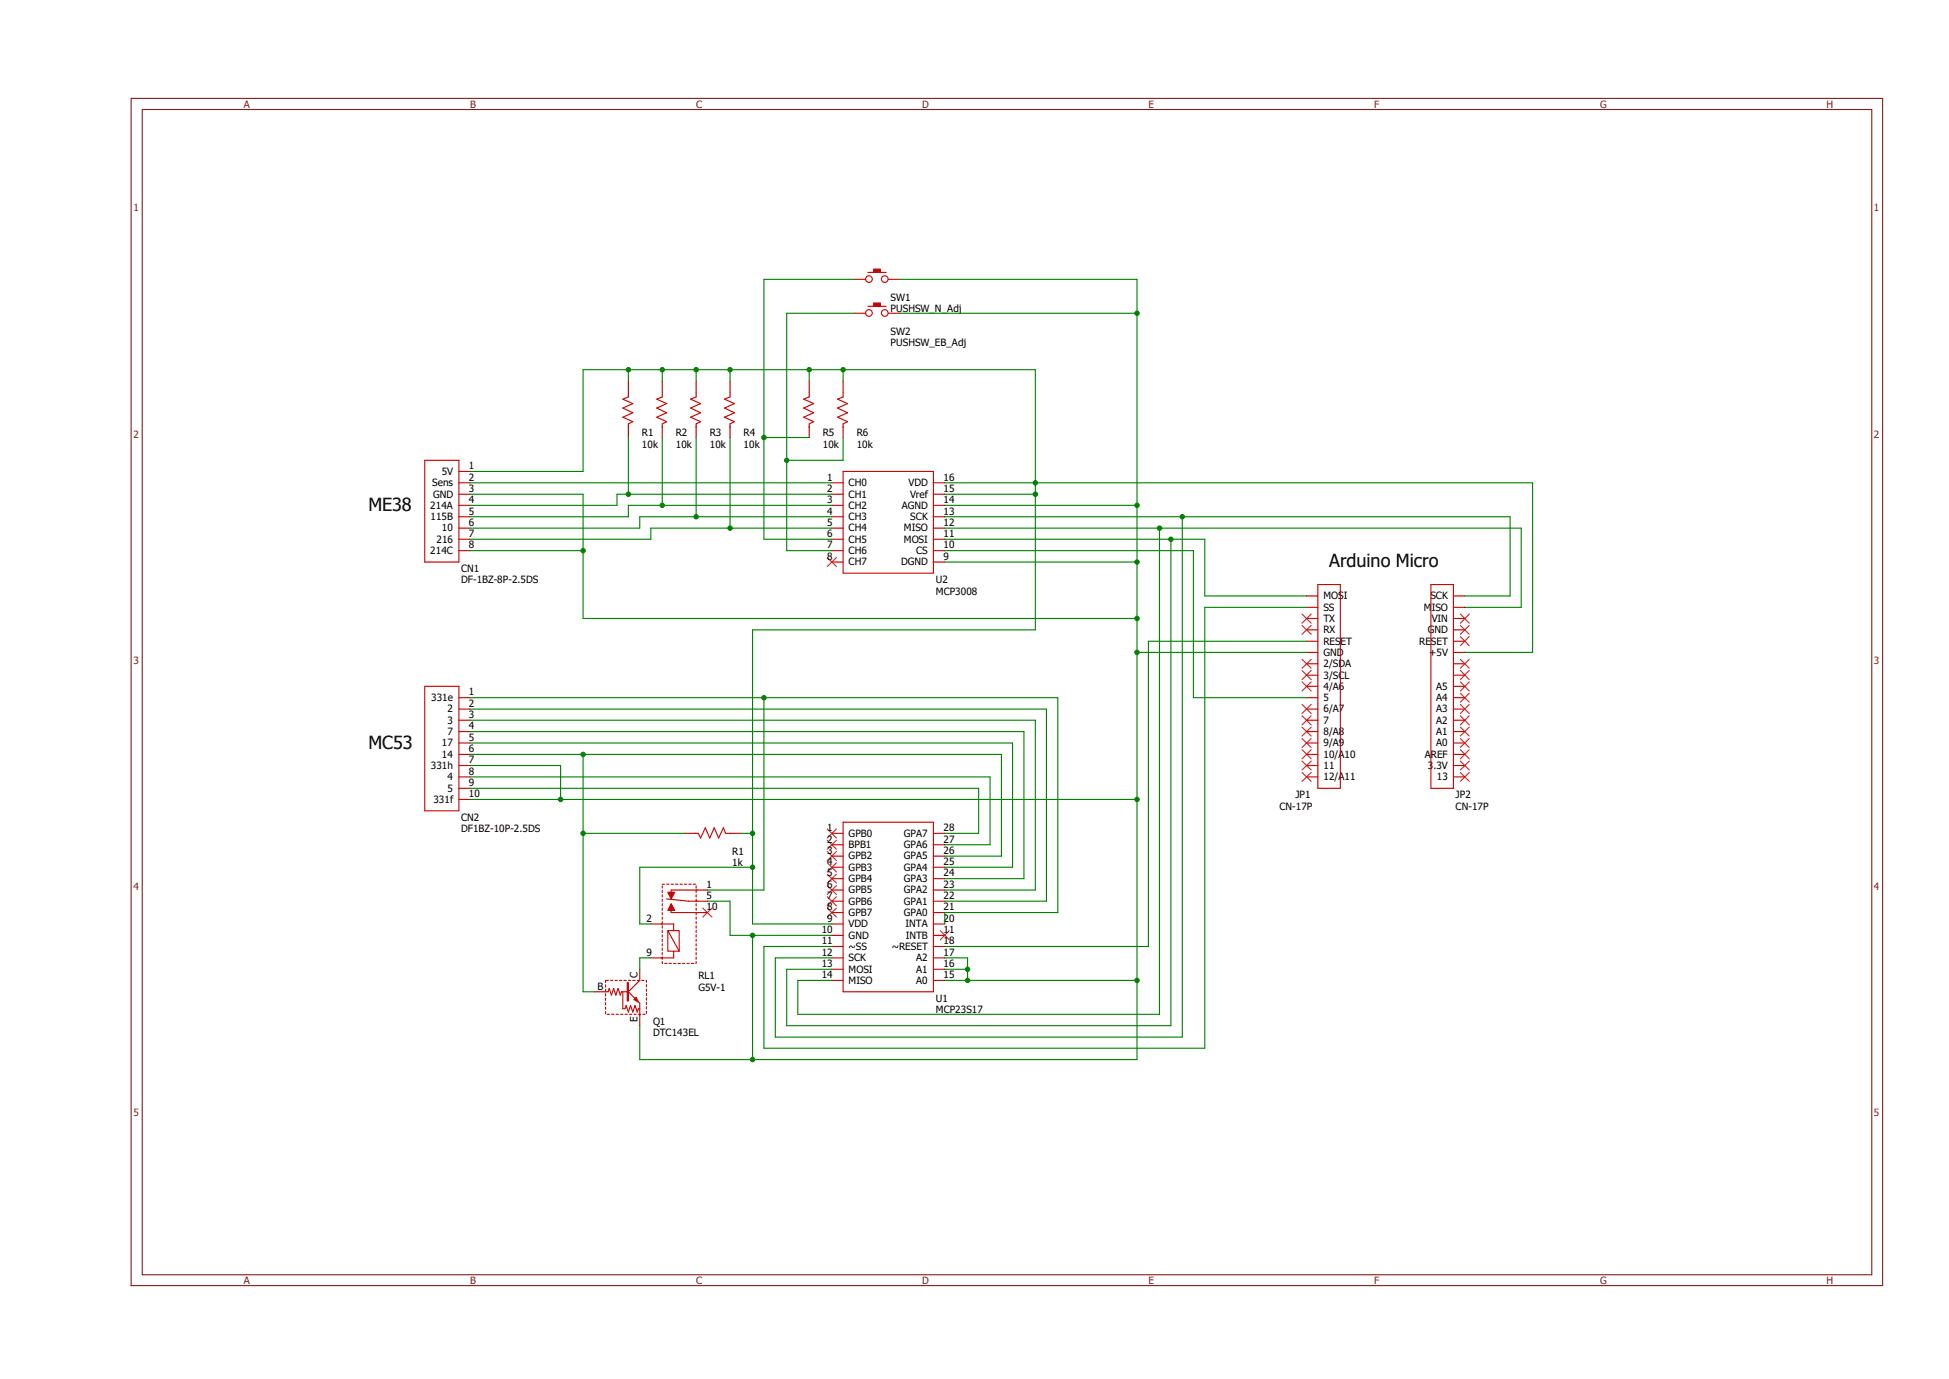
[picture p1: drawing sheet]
<svg xmlns="http://www.w3.org/2000/svg" width="297mm" height="210mm" viewBox="0 0 297 210" stroke-linecap="round" stroke-linejoin="round" font-family="sans-serif">
<path d="M20 15h266.9v180.8h-266.9zM21.7 16.7h263.5v177.4h-263.5z" fill="none" stroke="#802020" stroke-width=".17"/>
<g fill="none" stroke="#ff2020" stroke-width=".17">
<path d="M126.1 84.9l1.4 1.4M127.5 84.9l-1.4 1.4M198.4 93.5l1.4 1.4M198.4 95.2l1.4 1.4M199.8 93.5l-1.4 1.4M199.8 95.2l-1.4 1.4M222.5 93.5l1.4 1.4M222.5 95.2l1.4 1.4M222.5 96.9l1.4 1.4M223.9 93.5l-1.4 1.4M223.9 95.2l-1.4 1.4M223.9 96.9l-1.4 1.4"/>
<path d="M198.4 102.1l1.4 1.4M198.4 100.4l1.4 1.4M198.4 103.8l1.4 1.4M198.4 107.3l1.4 1.4M198.4 109l1.4 1.4M198.4 110.7l1.4 1.4M198.4 112.5l1.4 1.3M198.4 114.2l1.4 1.4M198.4 117.6l1.4 1.4M198.4 115.9l1.4 1.4M199.8 102.1l-1.4 1.4M199.8 100.4l-1.4 1.4"/>
<path d="M199.8 103.8l-1.4 1.4M199.8 107.3l-1.4 1.4M199.8 109l-1.4 1.4M199.8 110.7l-1.4 1.4M199.8 112.5l-1.4 1.3M199.8 114.2l-1.4 1.4M199.8 117.6l-1.4 1.4M199.8 115.9l-1.4 1.4M222.5 100.4l1.4 1.4M222.5 102.1l1.4 1.4M222.5 103.8l1.4 1.4M222.5 105.6l1.4 1.3"/>
<path d="M222.5 107.3l1.4 1.4M222.5 109l1.4 1.4M222.5 110.7l1.4 1.4M222.5 112.5l1.4 1.3M222.5 114.2l1.4 1.4M222.5 115.9l1.4 1.4M222.5 117.6l1.4 1.4M223.9 100.4l-1.4 1.4M223.9 102.1l-1.4 1.4M223.9 103.8l-1.4 1.4M223.9 105.6l-1.4 1.3M223.9 107.3l-1.4 1.4"/>
<path d="M223.9 109l-1.4 1.4M223.9 110.7l-1.4 1.4M223.9 112.5l-1.4 1.3M223.9 114.2l-1.4 1.4M223.9 115.9l-1.4 1.4M223.9 117.6l-1.4 1.4M107.1 138.3l1.4 1.4M108.5 138.3l-1.4 1.4M126.1 126.2l1.4 1.4M126.1 128l1.4 1.3M126.1 129.7l1.4 1.4M126.1 131.4l1.4 1.4"/>
<path d="M126.1 133.1l1.4 1.4M126.1 134.9l1.4 1.3M126.1 136.6l1.4 1.4M126.1 138.3l1.4 1.4M127.5 126.2l-1.4 1.4M127.5 128l-1.4 1.3M127.5 129.7l-1.4 1.4M127.5 131.4l-1.4 1.4M127.5 133.1l-1.4 1.4M127.5 134.9l-1.4 1.3M127.5 136.6l-1.4 1.4M127.5 138.3l-1.4 1.4"/>
<path d="M143.3 141.7l1.4 1.4M144.7 141.7l-1.4 1.4"/>
</g>
<g fill="none" stroke="#c00000" stroke-width=".17">
<path d="M95.8 58v2.5l-.9 .3 1.5 .7-1.5 .6 1.5 .8-1.5 .6 1.5 .7-.6 .4v2M100.9 58v2.5l-.8 .3 1.5 .7-1.5 .6 1.5 .8-1.5 .6 1.5 .7-.7 .4v2M106.1 58v2.5l-.9 .3 1.6 .7-1.6 .6 1.6 .8-1.6 .6 1.6 .7-.7 .4v2M111.3 58v2.5l-.9 .3 1.5 .7-1.5 .6 1.5 .8-1.5 .6 1.5 .7-.6 .4v2M123.3 58v2.5l-.8 .3 1.5 .7-1.5 .6 1.5 .8-1.5 .6 1.5 .7-.7 .4v2M128.5 58v2.5l-.9 .3 1.6 .7-1.6 .6 1.6 .8-1.6 .6 1.6 .7-.7 .4v2M130.2 42.5h1.7M130.2 47.7h1.7M132.2 41.5h2.8M132.2 46.7h2.8M135.4 42.5h1.7M135.4 47.7h1.7"/>
<path d="M64.7 70.1h5.2v15.5h-5.2zM69.9 73.5h1.7M69.9 75.3h1.7M69.9 77h1.7M69.9 78.7h1.7M69.9 71.8h1.7M126.7 73.5h1.8M126.7 75.3h1.8M126.7 77h1.8M126.7 78.7h1.8M128.5 71.8h13.7v15.5h-13.7zM142.2 73.5h1.8"/>
<path d="M142.2 75.3h1.8M142.2 77h1.8M142.2 78.7h1.8M69.9 80.4h1.7M69.9 82.1h1.7M69.9 83.9h1.7M126.7 80.4h1.8M126.7 82.1h1.8M126.7 83.9h1.8M126.7 85.6h1.8M142.2 80.4h1.8M142.2 82.1h1.8"/>
<path d="M142.2 83.9h1.8M142.2 85.6h1.8M199.1 90.8h1.7M199.1 92.5h1.7M199.1 94.2h1.7M199.1 95.9h1.7M199.1 97.7h1.7M199.1 99.4h1.7M200.8 89h3.5v31.1h-3.5zM218.1 89h3.4v31.1h-3.4zM221.5 90.8h1.7M221.5 92.5h1.7"/>
<path d="M221.5 94.2h1.7M221.5 95.9h1.7M221.5 97.7h1.7M221.5 99.4h1.7M64.7 104.5h5.2v19h-5.2zM69.9 106.3h1.7M69.9 108h1.7M69.9 109.7h1.7M69.9 111.4h1.7M69.9 113.2h1.7M69.9 114.9h1.7M69.9 118.3h1.7"/>
<path d="M69.9 116.6h1.7M199.1 102.8h1.7M199.1 101.1h1.7M199.1 104.5h1.7M199.1 106.3h1.7M199.1 108h1.7M199.1 109.7h1.7M199.1 111.4h1.7M199.1 113.2h1.7M199.1 114.9h1.7M199.1 118.3h1.7M199.1 116.6h1.7"/>
<path d="M221.5 102.8h1.7M221.5 101.1h1.7M221.5 104.5h1.7M221.5 106.3h1.7M221.5 108h1.7M221.5 109.7h1.7M221.5 111.4h1.7M221.5 113.2h1.7M221.5 114.9h1.7M221.5 118.3h1.7M221.5 116.6h1.7M69.9 120.1h1.7"/>
<path d="M69.9 121.8h1.7M101.6 136.9l3.3 .3h2.9M102.3 138.3v.7h5.5M104.4 126.9h2l.4 .7 .7-1.5 .7 1.5 .6-1.5 .7 1.5 .7-1.5 .4 .8h2.4M107.8 135.6h-5.5v1.1M126.7 126.9h1.8M126.7 139h1.8M126.7 137.2h1.8M126.7 135.6h1.8M126.7 133.8h1.8M126.7 132.1h1.8M126.7 130.4h1.8"/>
<path d="M126.7 128.7h1.8M128.5 125.2h13.7v25.8h-13.7zM142.2 126.9h1.8M142.2 139h1.8M142.2 137.2h1.8M142.2 135.6h1.8M142.2 133.8h1.8M142.2 132.1h1.8M142.2 130.4h1.8M142.2 128.7h1.8M90.6 151h2.1l.1-.5 .4 1.1 .3-1.1 .4 1.1 .3-1.1 .3 1.1 .2-.6h.9M94.9 151v2.6h.3l.2-.5 .4 1 .3-1 .3 1 .4-1 .3 1 .2-.5h.2"/>
<path d="M97.5 147.6v1.7l-1.7 1.7 1.7 1.8v3.4M99.2 140.7h3.5v1M101.8 141.7h1.7v3.2h-1.7zM101.8 141.7l1.7 3.2M102.7 144.9v1h-3.5M126.7 149.3h1.8M126.7 147.6h1.8M126.7 145.9h1.8M126.7 144.1h1.8M126.7 140.7h1.8M126.7 142.5h1.8M142.2 149.3h1.8"/>
<path d="M142.2 147.6h1.8M142.2 145.9h1.8M142.2 144.1h1.8M142.2 140.7h1.8M142.2 142.5h1.8"/>
<circle cx="132.4" cy="42.5" r=".51"/>
<circle cx="132.4" cy="47.7" r=".51"/>
<circle cx="134.8" cy="47.7" r=".51"/>
<circle cx="134.8" cy="42.5" r=".51"/>
</g>
<g fill="#c00000" stroke="#c00000" stroke-width=".17">
<path d="M133.1 41h1.1v.5h-1.1z"/>
<path d="M133.1 46.1h1.1v.6h-1.1z"/>
<path d="M95.6 149.6h.2v2.8h-.2z"/>
<path d="M96.6 152.2l.3-.3 .4 .7z"/>
<path d="M102.3 137.6l.5 1h-1z"/>
<path d="M101.8 135.9h1l-.5 1z"/>
</g>
<path d="M100.9 134.7h5.2v12h-5.2zM92.3 149.3h6.2v5.2h-6.2z" fill="none" stroke="#c00000" stroke-width=".17" stroke-dasharray=".3 .3"/>
<g fill="none" stroke="#008000" stroke-width=".17">
<path d="M95.8 56.3v1.7M100.9 56.3v1.7M106.1 56.3v1.7M111.3 56.3v1.7M123.3 56.3v1.7M128.5 56.3v1.7M130.2 47.7h-10.3v36.2h6.8M130.2 42.5h-13.8v39.6h10.3M137.1 42.5h36.2v118.9h-75.8v-5.2M137.1 47.7h36.2M71.6 75.3h17.3v18.9h84.4M71.6 71.8h17.3v-15.5h68.9v39.6h-43.1v44.8h12"/>
<path d="M71.6 73.5h55.1M95.8 66.6v8.7M100.9 66.6v10.4M106.1 66.6v12.1M111.3 66.6v13.8M116.4 66.6h6.9M126.7 75.3h-32.7v1.7h-22.4M126.7 77h-30.9v1.7h-24.2M126.7 78.7h-29.2v1.7h-25.9M128.5 66.6v3.5h-8.6M144 75.3h13.8M144 78.7h86.1v12.1h-6.9"/>
<path d="M144 73.5h89.6v25.9h-10.4M144 77h29.3M180.2 78.7v79.2h-62v-12h8.5M71.6 83.9h17.3M126.7 80.4h-27.5v1.7h-27.6M144 80.4h87.8v12.1h-8.6M144 82.1h39.6v8.7h15.5M144 83.9h37.9v22.4h17.2M144 85.6h29.3M173.3 99.4h25.8M176.7 80.4v74.1h-55.1v-5.2h5.1M178.4 82.1v74.1h-58.5v-8.6h6.8"/>
<path d="M199.1 92.5h-15.5v67.1h-67.2v-15.5h10.3M199.1 97.7h-24.1v46.4h-31M71.6 106.3h89.6v32.7h-17.2v1.7M71.6 118.3h79.3v10.4h-6.9M71.6 114.9h81v15.5h-8.6M71.6 113.2h82.7v18.9h-10.3M71.6 111.4h84.4v22.4h-12M71.6 109.7h86.2v25.9h-13.8M71.6 108h87.9v29.2h-15.5M71.6 116.6h13.8v5.2M88.9 114.9v36.1h1.7M116.4 106.3v29.3h-8.6"/>
<path d="M71.6 120.1h77.5v6.8h-5.1M71.6 121.8h101.7M88.9 126.9h15.5M107.8 137.2h3.5v5.3h15.4M113 126.9h1.7M114.7 132.1h-17.2v8.6h1.7M99.2 145.9h-1.7v1.7M114.7 142.5v18.9M144 145.9h3.4v3.4M144 147.6h3.4M144 149.3h29.3"/>
</g>
<g fill="#008000" stroke="#008000" stroke-width=".15">
<circle cx="157.8" cy="73.5" r=".34"/>
<circle cx="180.2" cy="78.7" r=".34"/>
<circle cx="157.8" cy="75.3" r=".34"/>
<circle cx="147.4" cy="149.3" r=".34"/>
<circle cx="147.4" cy="147.6" r=".34"/>
<circle cx="176.7" cy="80.4" r=".34"/>
<circle cx="178.4" cy="82.1" r=".34"/>
<circle cx="173.3" cy="149.3" r=".34"/>
<circle cx="173.3" cy="85.6" r=".34"/>
<circle cx="173.3" cy="99.4" r=".34"/>
<circle cx="173.3" cy="121.8" r=".34"/>
<circle cx="173.3" cy="94.2" r=".34"/>
<circle cx="114.7" cy="126.9" r=".34"/>
<circle cx="114.7" cy="161.4" r=".34"/>
<circle cx="85.4" cy="121.8" r=".34"/>
<circle cx="88.9" cy="126.9" r=".34"/>
<circle cx="88.9" cy="114.9" r=".34"/>
<circle cx="114.7" cy="132.1" r=".34"/>
<circle cx="116.4" cy="106.3" r=".34"/>
<circle cx="173.3" cy="77" r=".34"/>
<circle cx="173.3" cy="47.7" r=".34"/>
<circle cx="123.3" cy="56.3" r=".34"/>
<circle cx="116.4" cy="66.6" r=".34"/>
<circle cx="119.9" cy="70.1" r=".34"/>
<circle cx="88.9" cy="83.9" r=".34"/>
<circle cx="114.7" cy="142.5" r=".34"/>
<circle cx="95.8" cy="56.3" r=".34"/>
<circle cx="100.9" cy="56.3" r=".34"/>
<circle cx="106.1" cy="56.3" r=".34"/>
<circle cx="111.3" cy="56.3" r=".34"/>
<circle cx="95.8" cy="75.3" r=".34"/>
<circle cx="100.9" cy="77" r=".34"/>
<circle cx="106.1" cy="78.7" r=".34"/>
<circle cx="111.3" cy="80.4" r=".34"/>
<circle cx="128.5" cy="56.3" r=".34"/>
</g>
<g font-size="2.8">
<text x="56.1" y="77.8">ME38</text>
<text x="202.6" y="86.4">Arduino Micro</text>
<text x="56.1" y="114">MC53</text>
</g>
<g font-size="1.5" fill="#802020">
<text x="37.2" y="16.5">A</text>
<text x="71.6" y="16.5">B</text>
<text x="106.1" y="16.5">C</text>
<text x="140.6" y="16.5">D</text>
<text x="175" y="16.5">E</text>
<text x="209.4" y="16.5">F</text>
<text x="243.9" y="16.5">G</text>
<text x="278.3" y="16.5">H</text>
<text x="20.3" y="32.2">1</text>
<text x="285.6" y="32.2">1</text>
<text x="20.3" y="66.6">2</text>
<text x="285.6" y="66.6">2</text>
<text x="20.3" y="101.1">3</text>
<text x="285.6" y="101.1">3</text>
<text x="20.3" y="135.6">4</text>
<text x="285.6" y="135.6">4</text>
<text x="20.3" y="170">5</text>
<text x="285.6" y="170">5</text>
<text x="37.2" y="195.5">A</text>
<text x="71.6" y="195.5">B</text>
<text x="106.1" y="195.5">C</text>
<text x="140.6" y="195.5">D</text>
<text x="175" y="195.5">E</text>
<text x="209.4" y="195.5">F</text>
<text x="243.9" y="195.5">G</text>
<text x="278.3" y="195.5">H</text>
</g>
<g font-size="1.5">
<text x="135.7" y="47.5">PUSHSW_N_Adj</text>
<text x="135.7" y="45.8">SW1</text>
<text x="135.7" y="52.7">PUSHSW_EB_Adj</text>
<text x="135.7" y="51">SW2</text>
<text x="71.5" y="71.5">1</text>
<text x="97.8" y="68.2">10k</text>
<text x="97.8" y="66.5">R1</text>
<text x="103" y="68.2">10k</text>
<text x="103" y="66.5">R2</text>
<text x="108.2" y="68.2">10k</text>
<text x="108.2" y="66.5">R3</text>
<text x="113.3" y="68.2">10k</text>
<text x="113.3" y="66.5">R4</text>
<text x="125.4" y="68.2">10k</text>
<text x="125.4" y="66.5">R5</text>
<text x="130.6" y="68.2">10k</text>
<text x="130.6" y="66.5">R6</text>
<text x="65.6" y="77.5">214A</text>
<text x="65.9" y="74">Sens</text>
<text x="66" y="75.8">GND</text>
<text x="67.3" y="72.3">5V</text>
<text x="71.5" y="74.9">3</text>
<text x="71.5" y="73.2">2</text>
<text x="71.5" y="76.6">4</text>
<text x="126.1" y="73.2">1</text>
<text x="126.1" y="74.9">2</text>
<text x="126.1" y="76.6">3</text>
<text x="129.3" y="74">CH0</text>
<text x="129.3" y="75.8">CH1</text>
<text x="129.3" y="77.5">CH2</text>
<text x="137.4" y="77.5">AGND</text>
<text x="138.5" y="74">VDD</text>
<text x="138.7" y="75.8">Vref</text>
<text x="143.8" y="76.6">14</text>
<text x="143.8" y="74.9">15</text>
<text x="143.8" y="73.2">16</text>
<text x="65.6" y="79.2">115B</text>
<text x="66.5" y="82.7">216</text>
<text x="67.4" y="80.9">10</text>
<text x="71.5" y="78.4">5</text>
<text x="71.5" y="83.5">8</text>
<text x="71.5" y="80.1">6</text>
<text x="71.5" y="81.8">7</text>
<text x="126.1" y="78.4">4</text>
<text x="126.1" y="80.1">5</text>
<text x="126.1" y="81.8">6</text>
<text x="126.1" y="83.5">7</text>
<text x="129.3" y="79.2">CH3</text>
<text x="129.3" y="80.9">CH4</text>
<text x="129.3" y="82.7">CH5</text>
<text x="137.8" y="82.7">MOSI</text>
<text x="137.8" y="80.9">MISO</text>
<text x="138.7" y="79.2">SCK</text>
<text x="143.8" y="83.5">10</text>
<text x="143.8" y="81.8">11</text>
<text x="143.8" y="80.1">12</text>
<text x="143.8" y="78.4">13</text>
<text x="65.6" y="84.4">214C</text>
<text x="70.3" y="88.9">DF-1BZ-8P-2.5DS</text>
<text x="70.3" y="87.1">CN1</text>
<text x="126.1" y="85.3">8</text>
<text x="129.3" y="84.4">CH6</text>
<text x="129.3" y="86.1">CH7</text>
<text x="137.3" y="86.1">DGND</text>
<text x="139.6" y="84.4">CS</text>
<text x="142.6" y="88.9">U2</text>
<text x="143.8" y="85.3">9</text>
<text x="142.6" y="90.6">MCP3008</text>
<text x="201.7" y="91.3">MOSI</text>
<text x="201.7" y="93">SS</text>
<text x="201.7" y="94.7">TX</text>
<text x="217" y="93">MISO</text>
<text x="218" y="91.3">SCK</text>
<text x="218.2" y="94.7">VIN</text>
<text x="201.7" y="96.4">RX</text>
<text x="201.7" y="98.2">RESET</text>
<text x="201.7" y="99.9">GND</text>
<text x="201.7" y="101.6">2/SDA</text>
<text x="216.3" y="98.2">RESET</text>
<text x="217.6" y="96.4">GND</text>
<text x="217.8" y="99.9">+5V</text>
<text x="65.7" y="106.8">331e</text>
<text x="71.5" y="105.9">1</text>
<text x="71.5" y="107.7">2</text>
<text x="201.7" y="103.3">3/SCL</text>
<text x="201.7" y="105.1">4/A6</text>
<text x="201.7" y="106.8">5</text>
<text x="218.9" y="105.1">A5</text>
<text x="218.9" y="106.8">A4</text>
<text x="67.4" y="113.7">17</text>
<text x="68.2" y="108.5">2</text>
<text x="68.2" y="110.2">3</text>
<text x="68.2" y="111.9">7</text>
<text x="71.5" y="109.3">3</text>
<text x="71.5" y="111.1">4</text>
<text x="71.5" y="112.8">5</text>
<text x="201.7" y="108.5">6/A7</text>
<text x="201.7" y="110.2">7</text>
<text x="201.7" y="111.9">8/A8</text>
<text x="201.7" y="113.7">9/A9</text>
<text x="218.9" y="108.5">A3</text>
<text x="218.9" y="110.2">A2</text>
<text x="218.9" y="111.9">A1</text>
<text x="218.9" y="113.7">A0</text>
<text x="65.7" y="117.1">331h</text>
<text x="67.4" y="115.4">14</text>
<text x="68.2" y="118.8">4</text>
<text x="71.5" y="119.7">9</text>
<text x="71.5" y="118">8</text>
<text x="71.5" y="114.5">6</text>
<text x="71.5" y="116.2">7</text>
<text x="201.7" y="115.4">10/A10</text>
<text x="201.7" y="118.8">12/A11</text>
<text x="201.7" y="117.1">11</text>
<text x="217.1" y="115.4">AREF</text>
<text x="217.6" y="117.1">3.3V</text>
<text x="218.9" y="118.8">13</text>
<text x="66" y="122.3">331f</text>
<text x="68.2" y="120.6">5</text>
<text x="70.3" y="125.1">CN2</text>
<text x="71.5" y="121.4">10</text>
<text x="195" y="123.3">CN-17P</text>
<text x="197.4" y="121.6">JP1</text>
<text x="221.8" y="123.3">CN-17P</text>
<text x="221.8" y="121.6">JP2</text>
<text x="70.3" y="126.7">DF1BZ-10P-2.5DS</text>
<text x="111.6" y="131.9">1k</text>
<text x="111.6" y="130.2">R1</text>
<text x="126.1" y="126.6">1</text>
<text x="126.1" y="128.3">2</text>
<text x="126.1" y="130">3</text>
<text x="126.1" y="131.7">4</text>
<text x="129.3" y="127.5">GPB0</text>
<text x="129.3" y="129.2">BPB1</text>
<text x="129.3" y="130.9">GPB2</text>
<text x="137.8" y="130.9">GPA5</text>
<text x="137.8" y="129.2">GPA6</text>
<text x="137.8" y="127.5">GPA7</text>
<text x="143.8" y="131.7">25</text>
<text x="143.8" y="130">26</text>
<text x="143.8" y="128.3">27</text>
<text x="143.8" y="126.6">28</text>
<text x="107.7" y="135.2">1</text>
<text x="107.7" y="136.9">5</text>
<text x="126.1" y="133.5">5</text>
<text x="126.1" y="135.2">6</text>
<text x="126.1" y="136.9">7</text>
<text x="129.3" y="132.6">GPB3</text>
<text x="129.3" y="134.3">GPB4</text>
<text x="129.3" y="136.1">GPB5</text>
<text x="129.3" y="137.8">GPB6</text>
<text x="137.8" y="137.8">GPA1</text>
<text x="137.8" y="136.1">GPA2</text>
<text x="137.8" y="134.3">GPA3</text>
<text x="137.8" y="132.6">GPA4</text>
<text x="143.8" y="136.9">22</text>
<text x="143.8" y="135.2">23</text>
<text x="143.8" y="133.5">24</text>
<text x="98.5" y="140.4">2</text>
<text x="107.7" y="138.6">10</text>
<text x="125.2" y="143.8">11</text>
<text x="125.2" y="142.1">10</text>
<text x="126.1" y="138.6">8</text>
<text x="126.1" y="140.4">9</text>
<text x="129.3" y="139.5">GPB7</text>
<text x="129.3" y="143">GND</text>
<text x="129.3" y="141.2">VDD</text>
<text x="137.8" y="139.5">GPA0</text>
<text x="138" y="141.2">INTA</text>
<text x="138" y="143">INTB</text>
<text x="143.8" y="143.8">18</text>
<text x="143.8" y="140.4">20</text>
<text x="143.8" y="138.6">21</text>
<text x="143.8" y="142.1">11</text>
<text x="97.2" y="149" transform="rotate(-90 97.2 149)">C</text>
<text x="98.5" y="145.5">9</text>
<text x="106.4" y="149.1">RL1</text>
<text x="125.2" y="145.5">12</text>
<text x="125.2" y="149">14</text>
<text x="125.2" y="147.2">13</text>
<text x="129.3" y="146.4">SCK</text>
<text x="129.3" y="144.7">~SS</text>
<text x="129.3" y="149.9">MISO</text>
<text x="129.3" y="148.1">MOSI</text>
<text x="135.9" y="144.7">~RESET</text>
<text x="139.6" y="149.9">A0</text>
<text x="139.6" y="148.1">A1</text>
<text x="139.6" y="146.4">A2</text>
<text x="143.8" y="149">15</text>
<text x="143.8" y="147.2">16</text>
<text x="143.8" y="145.5">17</text>
<text x="91.1" y="150.7">B</text>
<text x="97.2" y="155.7" transform="rotate(-90 97.2 155.7)">E</text>
<text x="106.4" y="150.9">G5V-1</text>
<text x="142.6" y="154.3">MCP23S17</text>
<text x="142.6" y="152.6">U1</text>
<text x="99.5" y="157.8">DTC143EL</text>
<text x="99.5" y="156">Q1</text>
</g>
</svg>
